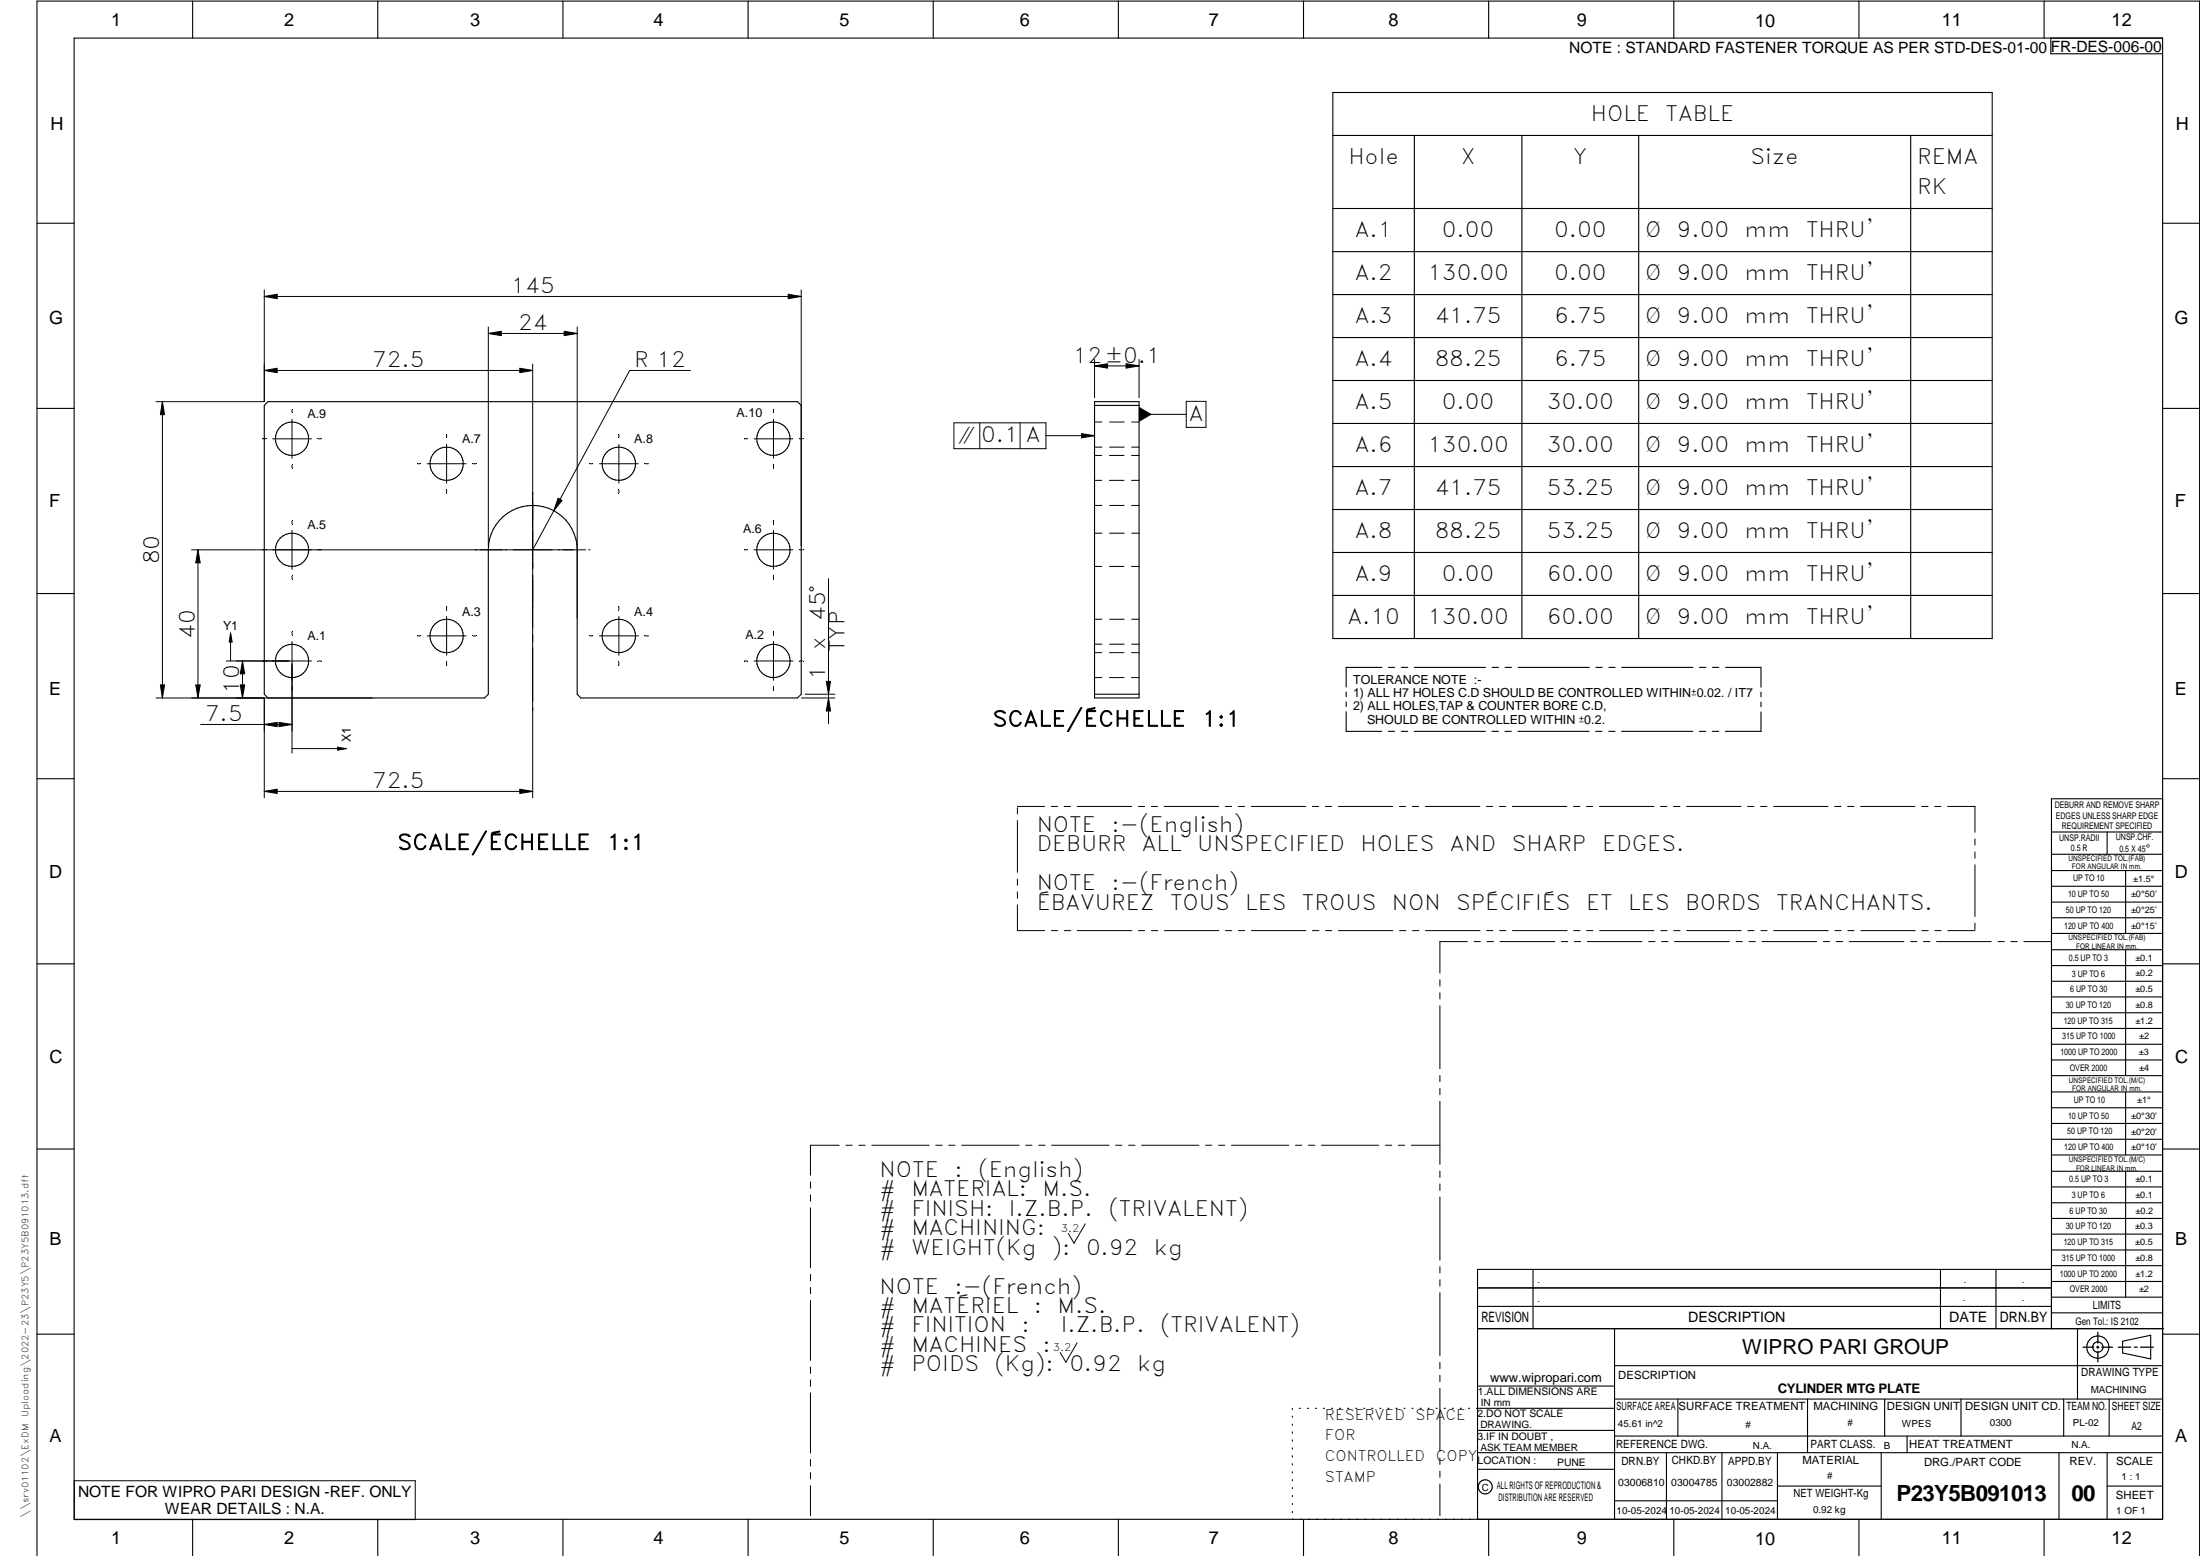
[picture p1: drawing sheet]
<svg xmlns="http://www.w3.org/2000/svg" width="594mm" height="420mm" viewBox="0 0 594 420" stroke-linecap="round" stroke-linejoin="round" font-family="sans-serif">
<g fill="none" stroke="#000" stroke-width=".3">
<path d="M20 10.3h564v400h-564zM52 .3v10M102 .3v10M152 .3v10M202 .3v10M252 .3v10M302 .3v10M352 .3v10M402 .3v10M452 .3v10M502 .3v10M552 .3v10"/>
<path d="M553.8 10.3v4.2h30.2M359.9 36.6h178.1M359.9 25h178.1v147.4h-178.1zM381.9 36.6v135.8M411 36.6v135.8M442.5 36.6v135.8M516 36.6v135.8M359.9 56.3h178.1M10 60.3h10M359.9 67.9h178.1M359.9 79.5h178.1M584 60.3h10"/>
<path d="M359.9 91.1h178.1M10 110.3h10M72.3 108.5h143l1.1 1v78l-1.1 1h-58.5l-.9-1v-39a12 12 0 0 0-12-12 12 12 0 0 0-12 12v39l-1.1 1h-58.5l-.9-1v-78zM295.6 108.5h12v80h-12zM295.6 109.5h12M359.9 102.7h178.1M359.9 114.3h178.1M584 110.3h10M359.9 126h178.1M359.9 137.6h178.1M359.9 149.2h178.1M10 160.3h10"/>
<path d="M359.9 160.8h178.1M584 160.3h10M295.6 187.5h12M363.5 186.9v1.2M363.5 189.5v1.3M363.5 192.2v5.3h9.6M373.2 180.2h-9.7v5.3M374.9 197.5h1.7M374.9 180.2h1.7M378.4 197.5h1.7M378.5 180.2h1.6M381.9 197.5h19.2"/>
<path d="M381.9 180.2h19.2M402.9 197.5h1.7M402.9 180.2h1.8M406.4 197.5h1.7M406.4 180.2h1.8M409.9 197.5h19.2M409.9 180.2h19.3M430.9 197.5h1.7M430.9 180.2h1.7M434.4 197.5h1.7M434.5 180.2h1.7M437.9 197.5h19.2"/>
<path d="M437.9 180.2h19.3M458.9 197.5h1.7M458.9 180.2h1.8M462.4 197.5h1.7M462.4 180.2h1.7M466 180.2h9.5v5.3M475.5 192.2v5.3h-9.6M475.5 186.9v1.3M475.5 189.6v1.2M10 210.3h10M584 215.7h-30v143.1M584 210.3h10"/>
<path d="M554 224.7h30M554 230.7h30M554 235.1h30M554 239.3h30M569 224.7v6M574 235.1v17M554 243.6h30M554 247.8h30M554 252.1h30M554 256.5h30M574 256.5v33.9M10 260.3h10"/>
<path d="M554 260.7h30M554 265h30M554 269.2h30M554 273.5h30M554 277.7h30M584 260.3h10M554 282h30M554 286.2h30M554 290.4h30M554 294.9h30M554 299.1h30M574 294.9v17"/>
<path d="M10 310.3h10M554 303.4h30M554 307.6h30M554 311.9h30M554 316.3h30M574 316.3v34M584 310.3h10M554 320.5h30M554 324.8h30M554 329h30M554 333.2h30M554 337.5h30"/>
<path d="M399 358.8h185.2M399 352.8h155M399 347.8h155M414 342.8v16M436 358.8v51.5M524 342.8v16M539 342.8v16M554 341.8h30M554 346h30M554 350.3h30M554 354.5h30M554 342.8h-155v67.5"/>
<path d="M561 358.8v19M10 360.3h10M399 374.3h37M436 377.8h148M453.1 377.8v10M488.1 377.8v14.5M508.9 377.8v10M529.5 377.8v10M557.3 377.8v10M569.5 377.8v10M573.2 362.2l7.6-1.6v6.3l-7.6-1.6zM584 368.8h-148"/>
<path d="M584 360.3h10M349 380.3v.3M349 382.4v.3M349 384.6v.3M349 386.7v.3M349 388.8v.3M349 391v.3M349 393.1v.3M349 395.3v.3M349 397.4v.3M349 399.5v.3M350.9 380.3h.2"/>
<path d="M353.1 380.3h.2M355.2 380.3h.3M357.4 380.3h.3M359.6 380.3h.3M361.7 380.3h.3M363.9 380.3h.3M366.1 380.3h.3M368.3 380.3h.2M370.4 380.3h.3M372.6 380.3h.3M374.8 380.3h.3M376.9 380.3h.4"/>
<path d="M379.1 380.3h.3M381.3 380.3h.3M383.4 380.3h.4M385.6 380.3h.3M387.8 380.3h.3M390 380.3h.3M392.2 380.3h.3M394.3 380.3h.3M396.5 380.3h.3M398.7 380.3h37.3M399 396.7h37M399 392.3h185"/>
<path d="M399 386.2h37M436 387.8h148M450 392.3v18M465 392.3v18M480 392.3v18M508 392.3v18M515 387.8v4.5M556 392.3v18M569 392.3v18M52 410.3v9.7M102 410.3v9.7M152 410.3v9.7"/>
<path d="M202 410.3v9.7M252 410.3v9.7M302 410.3v9.7M349 401.7v.3M349 403.8v.4M349 406v.3M349 408.1v.3M352 410.3v9.7M402 410.3v9.7M436 405.3h44M452 410.3v9.7M480 401.3h28"/>
<path d="M502 410.3v9.7M552 410.3v9.7M569 401.3h15M10 420v-419.7h584v419.7"/>
<circle cx="78.8" cy="118.5" r="4.5"/>
<circle cx="208.9" cy="118.5" r="4.5"/>
<circle cx="120.6" cy="125.2" r="4.5"/>
<circle cx="167.1" cy="125.2" r="4.5"/>
<circle cx="78.9" cy="148.5" r="4.5"/>
<circle cx="208.9" cy="148.5" r="4.5"/>
<circle cx="78.8" cy="178.5" r="4.5"/>
<circle cx="120.6" cy="171.7" r="4.5"/>
<circle cx="167.1" cy="171.7" r="4.5"/>
<circle cx="208.9" cy="178.5" r="4.5"/>
<circle cx="566.5" cy="363.7" r="1.39"/>
<circle cx="566.5" cy="363.8" r="3"/>
<circle cx="401.1" cy="401.5" r="1.9"/>
</g>
<g fill="none" stroke="#000" stroke-width=".27">
<path d="M71.4 78.3v30.1M212.8 79.5l3.6 .6-3.6 .5zM216.4 78.3v69.1M71.4 80.1h145M71.4 80.1l3.4-.6v1.1zM131.9 88.3v59.1M131.9 90l3.5-.5v1.1zM131.9 90h24M140.4 99.4l3.4 .6-3.4 .6zM143.8 98.3v117.1M152.4 89.5l3.5 .5-3.5 .6zM155.9 88.3v78.6"/>
<path d="M295.6 98.8l3.5-.6v1.2zM295.6 98.8h12M295.6 97.1v10.3M304.1 98.2l3.5 .6-3.5 .6zM307.6 97.1v10.3M42.1 108.5h29.2M43.9 108.5l.5 3.5h-1.1zM43.9 108.5v80M71 118.5h.7M71.4 100h72.4M71.4 100l3.4-.6v1.2zM73.6 118.5h10.5"/>
<path d="M78.9 110.7v.6M78.9 113.2v10.5M86 118.5h.7M120.6 117.4v.7M120.6 120v10.5M167.1 117.4v.7M167.1 120v10.5M186.4 100h-16.4l-26.2 48.5M201 118.5h.7M203.6 118.5h10.5M208.9 110.7v.6M208.9 113.2v10.5"/>
<path d="M216 118.5h.7M257.6 114.2h24.8v7h-24.8zM264.6 114.2v7M275.5 114.2v7M282.4 117.6h13.2M292.1 117.1l3.5 .5-3.5 .6zM295.6 114h2M299.6 114h4M305.6 114h2M307.6 111.9h12.7M320.3 108.4h5.4v7h-5.4zM78.9 125.6v.7"/>
<path d="M112.8 125.2h.7M115.4 125.2h10.5M120.6 132.4v.7M127.8 125.2h.6M150.7 134.5l1.1 .6-2.2 2.8zM159.3 125.2h.7M161.9 125.2h10.5M167.1 132.4v.7M174.2 125.2h.7M175 125.2h.1M208.9 125.6v.7M295.6 123h1.9"/>
<path d="M295.6 129.7h1.9M295.6 120.7h2M295.6 136.5h2M299.6 123h3.9M299.6 129.7h3.9M299.6 120.7h4M299.6 136.5h4M305.6 123h2M305.6 129.7h2M305.6 120.7h2M305.6 136.5h2M51.7 148.5h106.5"/>
<path d="M53.5 148.5l.6 3.5h-1.2zM53.5 148.5v40M78.9 140.6v.8M78.9 143.2v10.5M78.9 155.6v.7M159 148.5h.3M201 148.5h.7M203.6 148.5h10.5M208.9 140.6v.8M208.9 155.6v.7M208.9 143.2v10.5M216 148.5h.7"/>
<path d="M223.7 156.3v39.2M295.6 153h1.9M295.6 144h2M299.6 153h3.9M299.6 144h4M305.6 153h2M305.6 144h2M61.1 178.5h23M62.3 170.9l.4 2.5h-.8zM62.3 170.9v7.6M65.5 178.5l.6 3.4h-1.2zM65.5 178.5v10"/>
<path d="M78.9 170.6v.7M78.9 173.2v30.2M86 178.5h.7M112.8 171.7h.7M115.4 171.7h10.5M120.6 163.9v.7M120.6 166.5v10.5M120.6 178.9v.6M127.8 171.7h.6M159.3 171.7h.7M161.9 171.7h10.5M167.1 163.9v.7"/>
<path d="M167.1 166.5v10.5M167.1 178.9v.6M174.2 171.7h.7M175 171.7h.1M201 178.5h.7M203.6 178.5h10.5M208.9 170.6v.7M208.9 173.2v10.5M216 178.5h.7M295.6 176.2h1.9M295.6 173.9h2M295.6 167.2h2"/>
<path d="M299.6 176.2h3.9M299.6 173.9h4M299.6 167.2h4M305.6 176.2h2M305.6 173.9h2M305.6 167.2h2M42.1 188.5h58.5M43.3 185h1.1l-.5 3.5zM52.9 185h1.2l-.6 3.5zM54.2 195.6h24.7M64.9 185h1.2l-.6 3.5zM71.4 188.5v26.9"/>
<path d="M71.4 195.6l3.4-.5v1.1zM75.3 195.1l3.6 .5-3.6 .6zM208.9 185.6v.7M216.4 188.5h9.1M217.4 187.5h8.1M223.1 184h1.2l-.6 3.5zM223.7 188.5l.6 3.5h-1.2zM295.6 183h1.9M299.6 183h3.9M305.6 183h2M71.4 213.7h72.4M71.4 213.7l3.4-.6v1.1z"/>
<path d="M78.9 202.1h14.6M91.1 201.8l2.4 .3-2.4 .5zM140.4 213.1l3.4 .6-3.4 .5zM274.7 218.1v1.7M274.7 217.8h7.4M283.9 217.8h1.7M287.4 217.8h1.7M290.9 217.8h14.7M307.4 217.8h1.7M310.9 217.8h1.7M314.4 217.8h14.7M330.9 217.8h1.7"/>
<path d="M334.4 217.8h1.7M337.9 217.8h14.7M354.4 217.8h1.7M357.9 217.8h1.7M361.4 217.8h14.7M377.9 217.8h1.7M381.4 217.8h1.7M384.9 217.8h14.7M401.4 217.8h1.7M404.9 217.8h1.7M408.4 217.8h14.7M424.9 217.8h1.7"/>
<path d="M428.4 217.8h1.7M431.9 217.8h14.7M448.4 217.8h1.7M451.9 217.8h1.7M455.4 217.8h14.7M471.9 217.8h1.7M475.4 217.8h1.7M478.9 217.8h14.7M495.4 217.8h1.8M498.9 217.8h1.7M502.4 217.8h14.7M518.9 217.8h1.8"/>
<path d="M522.4 217.8h1.7M525.9 217.8h7.4v6.9M274.7 221.6v13.9M274.7 237.4v1.7M533.3 226.5v1.7M533.3 230v1.7M533.3 233.5v14M274.7 244.3v7h7.4M274.7 240.8v1.8M283.9 251.3h1.7M287.4 251.3h1.7M290.9 251.3h14.7"/>
<path d="M307.4 251.3h1.7M310.9 251.3h1.7M314.4 251.3h14.7M330.9 251.3h1.7M334.4 251.3h1.7M337.9 251.3h14.7M354.4 251.3h1.7M357.9 251.3h1.7M361.4 251.3h14.7M377.9 251.3h1.7M381.4 251.3h1.8M384.9 251.3h14.8"/>
<path d="M396.2 254.3h-7.4v8.5M398.1 254.3h1.6M401.4 251.3h1.7M401.5 254.3h1.8M405 251.3h1.6M405 254.3h14.8M408.4 251.3h14.8M421.6 254.3h1.7M424.9 251.3h1.8M425.1 254.3h1.7M428.4 251.3h1.7M428.6 254.3h14.8"/>
<path d="M432 251.3h14.7M445.2 254.3h1.7M448.5 251.3h1.7M448.7 254.3h1.7M451.9 251.3h1.8M452.2 254.3h14.8M455.5 251.3h14.7M468.8 254.3h1.7M472 251.3h1.7M472.3 254.3h1.7M475.5 251.3h1.7M475.8 254.3h14.8"/>
<path d="M479 251.3h14.7M492.4 254.3h1.7M495.5 251.3h1.7M495.8 254.3h1.8M499 251.3h1.7M499.4 254.3h14.7M502.5 251.3h14.7M516 254.3h1.6M519 251.3h1.7M519.4 254.3h1.8M522.5 251.3h1.7M522.9 254.3h14.8"/>
<path d="M526 251.3h7.3M533.3 249.3v1.7M539.5 254.3h1.7M543 254.3h1.7M546.5 254.3h7.4M388.8 264.5v1.8M388.8 268.1v1.6M388.8 271.6v17M388.8 290.4v1.7M388.8 293.9v1.7M388.8 297.4v17M218.9 319.2v1.6"/>
<path d="M226.6 309.2h-7.7v8.1M228.4 309.2h1.7M231.9 309.2h1.7M235.4 309.2h15.5M252.7 309.2h1.7M256.2 309.2h1.7M259.7 309.2h15.5M277 309.2h1.7M280.5 309.2h1.7M284 309.2h15.5M301.2 309.2h1.8M304.8 309.2h1.7"/>
<path d="M308.3 309.2h15.5M325.5 309.2h1.7M329.1 309.2h1.6M332.6 309.2h15.4M349.8 309.2h1.7M353.3 309.2h1.7M356.8 309.2h15.5M374.1 309.2h1.7M377.6 309.2h1.7M381.1 309.2h7.7M388.8 316.2v1.7M388.8 319.7v1.7"/>
<path d="M218.9 322.6v1.8M218.9 326.1v16.2M293.1 330.5l-3.1 5.2-1.5-2.6M388.8 323.2v17.1M218.9 344.1v1.8M218.9 347.6v1.7M218.9 351.2v16.1M388.8 342.1v1.6M388.8 345.6v1.7M388.8 349v17.1M218.9 369.1v1.7M218.9 372.6v1.8"/>
<path d="M218.9 376.1v16.2M290.9 362.6l-3.1 5.2-1.5-2.6M388.8 367.9v1.7M388.8 371.4v1.7M388.8 374.9v17M20.1 399.8h92v10.5h-92zM218.9 394.1v1.8M218.9 397.6v1.7M388.8 393.7v1.7M388.8 397.2v1.7M218.9 401.2v8.1M388.8 400.7v8.6"/>
</g>
<path d="M566.5 359.7v3M562.5 363.8h2.9M566.1 363.8h.7M566.5 363.4v.7M566.5 364.9v2.8M567.6 363.8h2.9M572 363.8h3.4M576.3 363.8h.8M578 363.8h3.5" fill="none" stroke="#000" stroke-width=".34"/>
<g fill="#000">
<path d="M71.4 80.1l3.4-.6v1.1zM212.8 79.5l3.6 .6-3.6 .5zM71.4 100l3.4-.6v1.2zM131.9 90l3.5-.5v1.1zM140.4 99.4l3.4 .6-3.4 .6zM152.4 89.5l3.5 .5-3.5 .6zM295.6 98.8l3.5-.6v1.2zM304.1 98.2l3.5 .6-3.5 .6zM43.9 108.5l.5 3.5h-1.1zM292.1 117.1l3.5 .5-3.5 .6zM307.6 109.9l3.5 2-3.5 2zM150.7 134.5l1.1 .6-2.2 2.8z"/>
<path d="M53.5 148.5l.6 3.5h-1.2zM62.3 170.9l.4 2.5h-.8zM43.3 185h1.1l-.5 3.5zM52.9 185h1.2l-.6 3.5zM64.9 185h1.2l-.6 3.5zM65.5 178.5l.6 3.4h-1.2zM71.4 195.6l3.4-.5v1.1zM75.3 195.1l3.6 .5-3.6 .6zM223.7 188.5l.6 3.5h-1.2zM223.1 184h1.2l-.6 3.5zM71.4 213.7l3.4-.6v1.1zM91.1 201.8l2.4 .3-2.4 .5z"/>
<path d="M140.4 213.1l3.4 .6-3.4 .5z"/>
</g>
<g font-size="6">
<text x="512.1" y="405.2">P23Y5B091013</text>
<text x="559.4" y="405.2">00</text>
</g>
<g font-size="5.7">
<text x="429.6" y="32.7">HOLE</text>
<text x="449.8" y="32.7">TABLE</text>
<text x="364.1" y="44.3">Hole</text>
<text x="394.5" y="44.3">X</text>
<text x="424.8" y="44.3">Y</text>
<text x="472.7" y="44.3">Size</text>
<text x="517.7" y="44.3">REMA</text>
<text x="517.7" y="52.5">RK</text>
<text x="365.8" y="64.1">A.1</text>
<text x="389.4" y="64.1">0.00</text>
<text x="419.7" y="64.1">0.00</text>
<text x="444.2" y="64.1">Ø</text>
<text x="452.8" y="64.1">9.00</text>
<text x="471.1" y="64.1">mm</text>
<text x="487.7" y="64.1">THRU'</text>
<text x="365.8" y="75.6">A.2</text>
<text x="385.4" y="75.6">130.00</text>
<text x="419.7" y="75.6">0.00</text>
<text x="444.2" y="75.6">Ø</text>
<text x="452.8" y="75.6">9.00</text>
<text x="471.1" y="75.6">mm</text>
<text x="487.7" y="75.6">THRU'</text>
<text x="137.9" y="79.2">145</text>
<text x="139.9" y="89.2">24</text>
<text x="365.8" y="87.2">A.3</text>
<text x="387.4" y="87.2">41.75</text>
<text x="419.7" y="87.2">6.75</text>
<text x="444.2" y="87.2">Ø</text>
<text x="452.8" y="87.2">9.00</text>
<text x="471.1" y="87.2">mm</text>
<text x="487.7" y="87.2">THRU'</text>
<text x="100.5" y="99.2">72.5</text>
<text x="171.3" y="99.2">R 12</text>
<text x="289.7" y="97.9">12±0.1</text>
<text x="365.8" y="98.8">A.4</text>
<text x="387.4" y="98.8">88.25</text>
<text x="419.7" y="98.8">6.75</text>
<text x="444.2" y="98.8">Ø</text>
<text x="452.8" y="98.8">9.00</text>
<text x="471.1" y="98.8">mm</text>
<text x="487.7" y="98.8">THRU'</text>
<text x="321" y="113.6">A</text>
<text x="365.8" y="110.5">A.5</text>
<text x="389.4" y="110.5">0.00</text>
<text x="417.7" y="110.5">30.00</text>
<text x="444.2" y="110.5">Ø</text>
<text x="452.8" y="110.5">9.00</text>
<text x="471.1" y="110.5">mm</text>
<text x="487.7" y="110.5">THRU'</text>
<text x="265" y="119.4">0.1 A</text>
<text x="365.8" y="122.1">A.6</text>
<text x="385.4" y="122.1">130.00</text>
<text x="417.7" y="122.1">30.00</text>
<text x="444.2" y="122.1">Ø</text>
<text x="452.8" y="122.1">9.00</text>
<text x="471.1" y="122.1">mm</text>
<text x="487.7" y="122.1">THRU'</text>
<text x="365.8" y="133.7">A.7</text>
<text x="387.4" y="133.7">41.75</text>
<text x="417.7" y="133.7">53.25</text>
<text x="444.2" y="133.7">Ø</text>
<text x="452.8" y="133.7">9.00</text>
<text x="471.1" y="133.7">mm</text>
<text x="487.7" y="133.7">THRU'</text>
<text x="365.8" y="145.3">A.8</text>
<text x="387.4" y="145.3">88.25</text>
<text x="417.7" y="145.3">53.25</text>
<text x="444.2" y="145.3">Ø</text>
<text x="452.8" y="145.3">9.00</text>
<text x="471.1" y="145.3">mm</text>
<text x="487.7" y="145.3">THRU'</text>
<text x="43" y="152.4" transform="rotate(-90 43 152.4)">80</text>
<text x="365.8" y="156.9">A.9</text>
<text x="389.4" y="156.9">0.00</text>
<text x="417.7" y="156.9">60.00</text>
<text x="444.2" y="156.9">Ø</text>
<text x="452.8" y="156.9">9.00</text>
<text x="471.1" y="156.9">mm</text>
<text x="487.7" y="156.9">THRU'</text>
<text x="222.8" y="167.6" transform="rotate(-90 222.8 167.6)">45°</text>
<text x="52.6" y="172.4" transform="rotate(-90 52.6 172.4)">40</text>
<text x="363.9" y="168.5">A.10</text>
<text x="385.4" y="168.5">130.00</text>
<text x="417.7" y="168.5">60.00</text>
<text x="444.2" y="168.5">Ø</text>
<text x="452.8" y="168.5">9.00</text>
<text x="471.1" y="168.5">mm</text>
<text x="487.7" y="168.5">THRU'</text>
<text x="222.8" y="175.4" transform="rotate(-90 222.8 175.4)">x</text>
<text x="228.1" y="176.1" transform="rotate(-90 228.1 176.1)">TYP</text>
<text x="222.8" y="183.6" transform="rotate(-90 222.8 183.6)">1</text>
<text x="64.6" y="187.4" transform="rotate(-90 64.6 187.4)">10</text>
<text x="55.4" y="194.8">7.5</text>
<text x="268" y="196.1">SCALE/ÉCHELLE</text>
<text x="324.6" y="196.1">1:1</text>
<text x="100.5" y="212.8">72.5</text>
<text x="279.9" y="224.6">NOTE</text>
<text x="300.1" y="224.6">:-(English)</text>
<text x="107.3" y="229.4">SCALE/ÉCHELLE</text>
<text x="163.8" y="229.4">1:1</text>
<text x="279.9" y="229.9">DEBURR</text>
<text x="308.4" y="229.9">ALL</text>
<text x="323.3" y="229.9">UNSPECIFIED</text>
<text x="367.4" y="229.9">HOLES</text>
<text x="391.5" y="229.9">AND</text>
<text x="408.2" y="229.9">SHARP</text>
<text x="432.6" y="229.9">EDGES.</text>
<text x="279.9" y="240.4">NOTE</text>
<text x="279.9" y="245.6">ÉBAVUREZ</text>
<text x="300.1" y="240.4">:-(French)</text>
<text x="315.9" y="245.6">TOUS</text>
<text x="336.2" y="245.6">LES</text>
<text x="351.6" y="245.6">TROUS</text>
<text x="375.9" y="245.6">NON</text>
<text x="393.2" y="245.6">SPÉCIFIÉS</text>
<text x="428.3" y="245.6">ET</text>
<text x="439.7" y="245.6">LES</text>
<text x="455.1" y="245.6">BORDS</text>
<text x="479.7" y="245.6">TRANCHANTS.</text>
<text x="237.5" y="317.8">NOTE</text>
<text x="257.7" y="317.8">:</text>
<text x="264.1" y="317.8">(English)</text>
<text x="237.5" y="323">#</text>
<text x="246.1" y="323">MATERIAL:</text>
<text x="281.5" y="323">M.S.</text>
<text x="237.5" y="328.3">#</text>
<text x="246.1" y="328.3">FINISH:</text>
<text x="272.4" y="328.3">I.Z.B.P.</text>
<text x="299.3" y="328.3">(TRIVALENT)</text>
<text x="237.5" y="333.5">#</text>
<text x="246.1" y="333.5">MACHINING:</text>
<text x="237.5" y="338.8">#</text>
<text x="246.1" y="338.8">WEIGHT(Kg</text>
<text x="284" y="338.8">):</text>
<text x="293.3" y="338.8">0.92</text>
<text x="311.6" y="338.8">kg</text>
<text x="237.5" y="349.3">NOTE</text>
<text x="257.7" y="349.3">:-(French)</text>
<text x="237.5" y="354.5">#</text>
<text x="237.5" y="359.8">#</text>
<text x="246.1" y="359.8">FINITION</text>
<text x="246.1" y="354.5">MATÉRIEL</text>
<text x="275.8" y="359.8">:</text>
<text x="279.2" y="354.5">:</text>
<text x="285.6" y="354.5">M.S.</text>
<text x="286.4" y="359.8">I.Z.B.P.</text>
<text x="313.3" y="359.8">(TRIVALENT)</text>
<text x="237.5" y="365">#</text>
<text x="246.1" y="365">MACHINES</text>
<text x="281.5" y="365">:</text>
<text x="237.5" y="370.3">#</text>
<text x="246.1" y="370.3">POIDS</text>
<text x="268.5" y="370.3">(Kg):</text>
<text x="288.8" y="370.3">0.92</text>
<text x="307.1" y="370.3">kg</text>
</g>
<text font-size="5.6" x="470.5" y="365.5">WIPRO PARI GROUP</text>
<text font-size="5.4" x="258.9" y="119.4">i</text>
<g font-size="4.9">
<text x="30" y="6.9">1</text>
<text x="76.7" y="6.9">2</text>
<text x="127" y="6.9">3</text>
<text x="176.5" y="6.9">4</text>
<text x="226.7" y="6.9">5</text>
<text x="275.4" y="6.9">6</text>
<text x="326.4" y="6.9">7</text>
<text x="375" y="6.9">8</text>
<text x="425.8" y="6.9">9</text>
<text x="473.9" y="7.3">10</text>
<text x="524.3" y="6.9">11</text>
<text x="570.2" y="6.9">12</text>
<text x="13.6" y="35.1">H</text>
<text x="587.6" y="35.1">H</text>
<text x="13.2" y="87.5">G</text>
<text x="587.2" y="87.5">G</text>
<text x="13.2" y="137">F</text>
<text x="587.2" y="137">F</text>
<text x="13.2" y="187.6">E</text>
<text x="587.2" y="187.6">E</text>
<text x="13.2" y="237">D</text>
<text x="587.2" y="237">D</text>
<text x="13.4" y="287.1">C</text>
<text x="587.4" y="287.1">C</text>
<text x="13.4" y="336.2">B</text>
<text x="587.4" y="336.2">B</text>
<text x="13.4" y="389.3">A</text>
<text x="587.4" y="389.3">A</text>
<text x="30" y="416.9">1</text>
<text x="76.7" y="416.9">2</text>
<text x="127" y="416.9">3</text>
<text x="176.5" y="416.9">4</text>
<text x="226.7" y="416.9">5</text>
<text x="275.4" y="416.9">6</text>
<text x="326.4" y="416.9">7</text>
<text x="375" y="416.9">8</text>
<text x="425.8" y="416.9">9</text>
<text x="473.9" y="417.3">10</text>
<text x="524.3" y="416.9">11</text>
<text x="570.2" y="416.9">12</text>
</g>
<g font-size="4.2">
<text x="423.7" y="14.3">NOTE : STANDARD FASTENER TORQUE AS PER STD-DES-01-00</text>
<text x="553.8" y="14">FR-DES-006-00</text>
<text x="21.1" y="404.3">NOTE FOR WIPRO PARI DESIGN -REF. ONLY</text>
<text x="44.5" y="408.8">WEAR DETAILS : N.A.</text>
</g>
<g font-size="3.9">
<text x="400" y="357.1">REVISION</text>
<text x="455.9" y="357.1">DESCRIPTION</text>
<text x="526.4" y="357.1">DATE</text>
<text x="540" y="357.1">DRN.BY</text>
<text x="357.8" y="383.3">RESERVED</text>
<text x="382.3" y="383.3">SPACE</text>
<text x="357.8" y="388.9">FOR</text>
<text x="357.8" y="394.5">CONTROLLED</text>
<text x="387.8" y="394.5">COPY</text>
<text x="357.8" y="400">STAMP</text>
</g>
<text font-size="3.6" x="480.1" y="376.1">CYLINDER MTG PLATE</text>
<text font-size="3.5" x="402.4" y="373.3">www.wipropari.com</text>
<g font-size="3.4">
<text x="83.1" y="112.9">A.9</text>
<text x="198.9" y="112.7">A.10</text>
<text x="124.8" y="119.7">A.7</text>
<text x="171.3" y="119.7">A.8</text>
<text x="83.1" y="143">A.5</text>
<text x="200.7" y="143.8">A.6</text>
<text x="124.8" y="166.2">A.3</text>
<text x="171.3" y="166.2">A.4</text>
<text x="60.2" y="170.1">Y1</text>
<text x="83.1" y="172.9">A.1</text>
<text x="201.3" y="172.4">A.2</text>
<text x="365.4" y="184.6">TOLERANCE NOTE :-</text>
<text x="365.4" y="188.2">1) ALL H7 HOLES C.D SHOULD BE CONTROLLED WITHINu0.02. / IT7</text>
<text x="365.4" y="191.8">2) ALL HOLES,TAP &amp; COUNTER BORE C.D,</text>
<text x="369.1" y="195.4">SHOULD BE CONTROLLED WITHIN u0.2.</text>
<text x="94.7" y="200.5" transform="rotate(-90 94.7 200.5)">X1</text>
</g>
<g font-size="3.1">
<text x="565.1" y="353.5">LIMITS</text>
<text x="562" y="371.7">DRAWING TYPE</text>
<text x="437" y="372.3">DESCRIPTION</text>
<text x="436.5" y="380.8">SURFACE AREA</text>
<text x="453.3" y="380.8">SURFACE TREATMENT</text>
<text x="489.7" y="380.8">MACHINING</text>
<text x="509.5" y="380.8">DESIGN UNIT</text>
<text x="530.6" y="380.8">DESIGN UNIT CD.</text>
<text x="558" y="380.6">TEAM NO.</text>
<text x="570.3" y="380.7">SHEET SIZE</text>
<text x="575.6" y="386.1">A2</text>
<text x="436.4" y="391.1">REFERENCE DWG.</text>
<text x="437.8" y="395.5">DRN.BY</text>
<text x="451.4" y="395.4">CHKD.BY</text>
<text x="466.6" y="395.5">APPD.BY</text>
<text x="486.7" y="395.4">MATERIAL</text>
<text x="488.9" y="390.9">PART CLASS.</text>
<text x="515.6" y="390.9">HEAT TREATMENT</text>
<text x="519.6" y="395.9">DRG./PART CODE</text>
<text x="558.9" y="395.5">REV.</text>
<text x="571.4" y="395.6">SCALE</text>
<text x="484.3" y="404.2">NET WEIGHT-Kg</text>
<text x="571.4" y="404.7">SHEET</text>
</g>
<text font-size="3" x="579.5" y="230.1">°</text>
<g font-size="2.8">
<text x="286.5" y="332.7">3.2</text>
<text x="560.4" y="357.7">Gen Tol.: IS 2102</text>
<text x="284.3" y="364.8">3.2</text>
<text x="399.1" y="376.6">1.ALL DIMENSIONS ARE</text>
<text x="399" y="382.7">2.DO NOT SCALE</text>
<text x="399" y="388.7">3.IF IN DOUBT ,</text>
<text x="399" y="395.4">LOCATION :</text>
<text x="420.5" y="396">PUNE</text>
<text x="404.2" y="402">ALL RIGHTS OF REPRODUCTION &amp;</text>
<text x="437" y="401.2">03006810</text>
<text x="451.3" y="401.2">03004785</text>
<text x="466.3" y="401.2">03002882</text>
<text x="404.7" y="405.4">DISTRIBUTION ARE RESERVED</text>
</g>
<g font-size="2.7">
<text x="564.6" y="376.2">MACHINING</text>
<text x="399.9" y="379.7">IN mm</text>
<text x="399.7" y="385.7">DRAWING.</text>
<text x="436.9" y="385.4">45.61 in^2</text>
<text x="471.4" y="385.5">#</text>
<text x="498.9" y="385">#</text>
<text x="513.6" y="385.3">WPES</text>
<text x="537.3" y="385.1">0300</text>
<text x="559.7" y="385.1">PL-02</text>
<text x="399.7" y="391.8">ASK TEAM MEMBER</text>
<text x="473.4" y="391.2">N.A.</text>
<text x="508.7" y="391.2">B</text>
<text x="559.3" y="391.1">N.A.</text>
<text x="493.4" y="399.5">#</text>
<text x="572.8" y="399.7">1 : 1</text>
<text x="400.1" y="402.5">C</text>
<text x="436.5" y="408.7">10-05-2024</text>
<text x="450.8" y="408.8">10-05-2024</text>
<text x="465.9" y="408.9">10-05-2024</text>
<text x="489.6" y="408.5">0.92 kg</text>
<text x="571.4" y="408.7">1 OF 1</text>
</g>
<g font-size="2.5">
<text x="554.9" y="218.3">DEBURR AND REMOVE SHARP</text>
<text x="555.2" y="221">EDGES UNLESS SHARP EDGE</text>
<text x="556.1" y="227.1">UNSP.RADII</text>
<text x="556.8" y="223.8">REQUIREMENT SPECIFIED</text>
<text x="571.4" y="226.9">UNSP.CHF.</text>
<text x="559.2" y="229.9">0.5 R</text>
<text x="572.3" y="230.1">0.5 X 45</text>
<text x="559.8" y="238">UP TO 10</text>
<text x="576.1" y="238.1">±1.5°</text>
<text x="558.5" y="242.2">10 UP TO 50</text>
<text x="575.5" y="242.3">±0°50'</text>
<text x="557.4" y="250.7">120 UP TO 400</text>
<text x="557.9" y="246.5">50 UP TO 120</text>
<text x="575.5" y="250.7">±0°15'</text>
<text x="575.5" y="246.5">±0°25'</text>
<text x="558.7" y="259.4">0.5 UP TO 3</text>
<text x="559.5" y="263.7">3 UP TO 6</text>
<text x="576.6" y="263.6">±0.2</text>
<text x="576.6" y="259.4">±0.1</text>
<text x="559" y="267.9">6 UP TO 30</text>
<text x="576.6" y="267.9">±0.5</text>
<text x="557.8" y="272.2">30 UP TO 120</text>
<text x="576.6" y="272.2">±0.8</text>
<text x="556.9" y="280.7">315 UP TO 1000</text>
<text x="557.3" y="276.4">120 UP TO 315</text>
<text x="576.6" y="276.4">±1.2</text>
<text x="577.7" y="280.7">±2</text>
<text x="556.4" y="284.9">1000 UP TO 2000</text>
<text x="577.6" y="284.9">±3</text>
<text x="558.9" y="289.2">OVER 2000</text>
<text x="577.7" y="289.3">±4</text>
<text x="560" y="297.9">UP TO 10</text>
<text x="577.1" y="297.9">±1°</text>
<text x="558.5" y="302.1">10 UP TO 50</text>
<text x="575.5" y="302.1">±0°30'</text>
<text x="557.4" y="310.6">120 UP TO 400</text>
<text x="558.2" y="306.3">50 UP TO 120</text>
<text x="575.5" y="310.6">±0°10'</text>
<text x="575.5" y="306.4">±0°20'</text>
<text x="558.8" y="319.2">0.5 UP TO 3</text>
<text x="559.4" y="323.4">3 UP TO 6</text>
<text x="576.6" y="319.2">±0.1</text>
<text x="576.6" y="323.5">±0.1</text>
<text x="558.9" y="327.7">6 UP TO 30</text>
<text x="576.7" y="327.7">±0.2</text>
<text x="557.8" y="332">30 UP TO 120</text>
<text x="576.6" y="332">±0.3</text>
<text x="556.8" y="340.5">315 UP TO 1000</text>
<text x="557.3" y="336.3">120 UP TO 315</text>
<text x="576.6" y="336.3">±0.5</text>
<text x="576.6" y="340.5">±0.8</text>
<text x="415.2" y="346.4">.</text>
<text x="530.3" y="346.5">.</text>
<text x="545.9" y="346.4">.</text>
<text x="556.2" y="344.7">1000 UP TO 2000</text>
<text x="576.6" y="344.7">±1.2</text>
<text x="415.2" y="351.5">.</text>
<text x="530" y="351.3">.</text>
<text x="545.9" y="351.4">.</text>
<text x="558.9" y="349">OVER 2000</text>
<text x="577.6" y="349">±2</text>
</g>
<g font-size="2.4">
<text x="7.7" y="382.7" transform="rotate(-90 7.7 382.7)">Uploading\2022-23\P23Y5\P23Y5B091013.dft</text>
<text x="7.7" y="409.8" transform="rotate(-90 7.7 409.8)">\\srv01102\ExDM</text>
</g>
<g font-size="2.1">
<text x="558.5" y="232.4">UNSPECIFIED TOL.(FAB)</text>
<text x="559.5" y="234.7">FOR ANGULAR IN mm.</text>
<text x="558.6" y="253.9">UNSPECIFIED TOL.(FAB)</text>
<text x="560.7" y="256.3">FOR LINEAR IN mm.</text>
<text x="558.7" y="292.3">UNSPECIFIED TOL.(M/C)</text>
<text x="559.6" y="294.7">FOR ANGULAR IN mm.</text>
<text x="558.7" y="313.7">UNSPECIFIED TOL.(M/C)</text>
<text x="560.6" y="316.1">FOR LINEAR IN mm.</text>
</g>
</svg>
